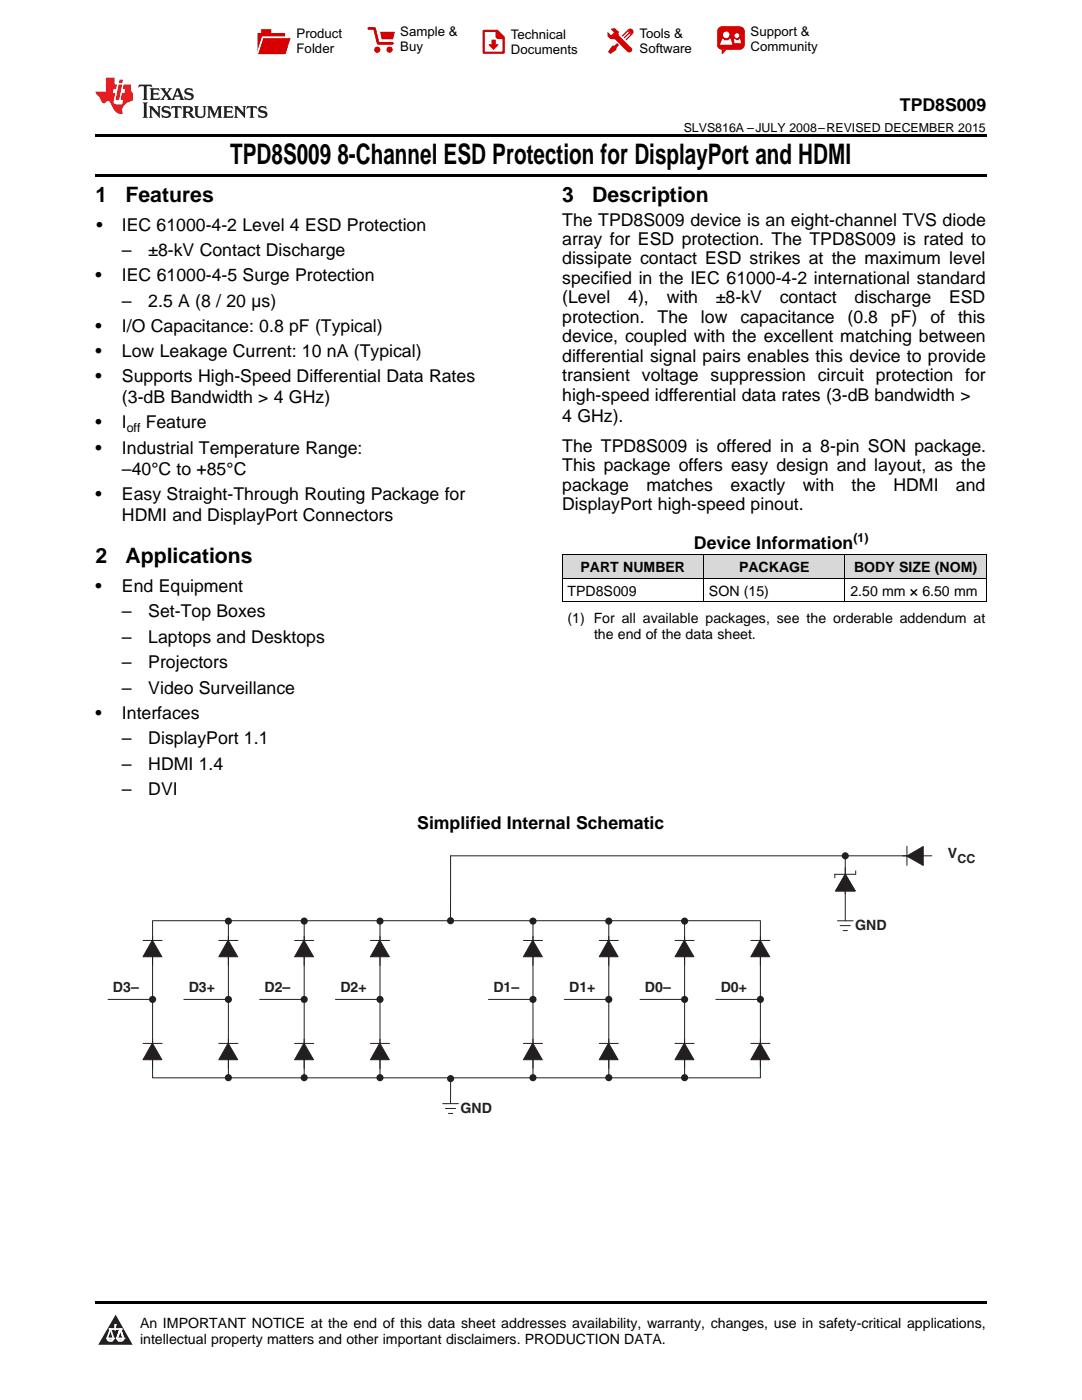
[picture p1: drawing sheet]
<svg xmlns="http://www.w3.org/2000/svg" width="216mm" height="279mm" viewBox="0 0 216 279" stroke-linecap="round" stroke-linejoin="round" font-family="sans-serif">
<g fill="#d8d8d8">
<path d="M112.2 110.8h28.2v4.7h-28.2z"/>
<path d="M140.4 110.8h28.2v4.7h-28.2z"/>
<path d="M168.6 110.8h28.2v4.7h-28.2z"/>
</g>
<path d="M23.1 262.4l3.4 6h-6.9z" fill="#231f20"/>
<path d="M21.4 267.1h1.2l-.3 .5h-.3a.55 .55 0 0 1-.6-.5z" fill-rule="evenodd" fill="#fff"/>
<path d="M21.4 267.1h1.2l-.3 .5h-.3a.55 .55 0 0 1-.6-.5z" fill="none" stroke="#231f20" stroke-width=".34"/>
<path d="M21.4 267.1l1.2 .1-.3 .4h-.5z" fill="none" stroke="#fff" stroke-width=".34"/>
<path d="M23 265.3h.1" fill="none" stroke="#fff" stroke-width=".34"/>
<path d="M23 264.4v.9z" fill="#fff"/>
<path d="M23 264.4v.9z" fill="none" stroke="#fff" stroke-width=".34"/>
<circle cx="23" cy="264.4" r=".17" fill="#fff"/>
<path d="M21.9 265.2h.1" fill="none" stroke="#fff" stroke-width=".34"/>
<path d="M21.9 265.2h2.3z" fill="#fff"/>
<path d="M21.9 265.2h2.3z" fill="none" stroke="#fff" stroke-width=".34"/>
<circle cx="24.2" cy="265.2" r=".17" fill="#fff"/>
<path d="M23.3 267.1h.1" fill="none" stroke="#fff" stroke-width=".34"/>
<path d="M24 265.2l-.7 1.9z" fill="#fff"/>
<path d="M24 265.2l-.7 1.9z" fill="none" stroke="#fff" stroke-width=".34"/>
<path d="M24 265.2l.7 1.9z" fill="#fff"/>
<path d="M24 265.2l.7 1.9z" fill="none" stroke="#fff" stroke-width=".34"/>
<path d="M24.6 267.1h.1" fill="none" stroke="#fff" stroke-width=".34"/>
<circle cx="21.4" cy="267.1" r=".17" fill="#fff"/>
<path d="M22.1 265.2l-.7 1.9z" fill="#fff"/>
<path d="M22.1 265.2l-.7 1.9z" fill="none" stroke="#fff" stroke-width=".34"/>
<path d="M22.1 265.2l.5 1.9z" fill="#fff"/>
<path d="M22.1 265.2l.5 1.9z" fill="none" stroke="#fff" stroke-width=".34"/>
<circle cx="22.6" cy="267.1" r=".17" fill="#fff"/>
<path d="M23.4 267.1h1.3a.65 .65 0 0 1-.7 .5 .65 .65 0 0 1-.6-.5z" fill-rule="evenodd" fill="#fff"/>
<path d="M23.4 267.1h1.3a.65 .65 0 0 1-.7 .5 .65 .65 0 0 1-.6-.5z" fill="none" stroke="#231f20" stroke-width=".34"/>
<path d="M23.4 267.1h1.3l-.4 .5h-.6z" fill="none" stroke="#fff" stroke-width=".34"/>
<path d="M23.3 267.1h.1" fill="none" stroke="#fff" stroke-width=".34"/>
<circle cx="24.7" cy="267.1" r=".17" fill="#fff"/>
<path d="M19 259.7h177.8v.5h-177.8z" fill="#000"/>
<path d="M168.7 170.8v13" fill="none" stroke="#231f20" stroke-width=".2"/>
<circle cx="168.7" cy="170.8" r=".71" fill="#231f20"/>
<path d="M89.9 170.8h93.1M168.7 174.5l1.9 3.3h-3.8zM170.7 173.8v.7h-4.1v.7M30.4 183.7h121.3M30.4 215.1h121.3" fill="none" stroke="#231f20" stroke-width=".2"/>
<path d="M168.7 174.5l1.9 3.3h-3.8z" fill="#231f20"/>
<path d="M168.7 174.5l1.9 3.3h-3.8zM168.7 173.2v5.2M21.6 199.5h8.8M30.4 183.8v31.3" fill="none" stroke="#231f20" stroke-width=".2"/>
<g fill="#231f20">
<path d="M30.4 187.6l1.9 3.3h-3.8z"/>
<circle cx="30.4" cy="199.5" r=".71"/>
</g>
<path d="M28.5 187.7h3.8M30.4 187.6l1.9 3.3h-3.8zM30.4 186.8v5.9" fill="none" stroke="#231f20" stroke-width=".2"/>
<path d="M30.4 208.2l1.9 3.3h-3.8z" fill="#231f20"/>
<path d="M45.6 183.8v31.3M28.5 208.2h3.8M30.4 208.2l1.9 3.3h-3.8zM30.4 207.4v5.8" fill="none" stroke="#231f20" stroke-width=".2"/>
<g fill="#231f20">
<circle cx="45.6" cy="215.1" r=".71"/>
<circle cx="45.6" cy="183.8" r=".71"/>
</g>
<path d="M36.7 199.5h8.9" fill="none" stroke="#231f20" stroke-width=".2"/>
<g fill="#231f20">
<path d="M45.5 187.6l1.9 3.3h-3.7z"/>
<circle cx="45.6" cy="199.5" r=".71"/>
</g>
<path d="M43.7 187.7h3.8M45.5 187.6l1.9 3.3h-3.7zM45.6 186.8v5.9" fill="none" stroke="#231f20" stroke-width=".2"/>
<path d="M45.5 208.2l1.9 3.3h-3.7z" fill="#231f20"/>
<path d="M60.7 183.8v31.3M43.7 208.2h3.8M45.5 208.2l1.9 3.3h-3.7zM45.6 207.4v5.8" fill="none" stroke="#231f20" stroke-width=".2"/>
<g fill="#231f20">
<circle cx="60.7" cy="215.1" r=".71"/>
<circle cx="60.7" cy="183.8" r=".71"/>
</g>
<path d="M51.8 199.5h8.9" fill="none" stroke="#231f20" stroke-width=".2"/>
<g fill="#231f20">
<path d="M60.6 187.6l2 3.3h-3.8z"/>
<circle cx="60.7" cy="199.5" r=".71"/>
</g>
<path d="M58.8 187.7h3.8M60.6 187.6l2 3.3h-3.8zM60.7 186.8v5.9" fill="none" stroke="#231f20" stroke-width=".2"/>
<path d="M60.6 208.2l2 3.3h-3.8z" fill="#231f20"/>
<path d="M75.8 183.8v31.3M58.8 208.2h3.8M60.6 208.2l2 3.3h-3.8zM60.7 207.4v5.8" fill="none" stroke="#231f20" stroke-width=".2"/>
<g fill="#231f20">
<circle cx="75.8" cy="215.1" r=".71"/>
<circle cx="75.8" cy="183.8" r=".71"/>
</g>
<path d="M66.9 199.5h8.9" fill="none" stroke="#231f20" stroke-width=".2"/>
<g fill="#231f20">
<path d="M75.8 187.6l1.9 3.3h-3.8z"/>
<circle cx="75.8" cy="199.5" r=".71"/>
</g>
<path d="M73.9 187.7h3.8M75.8 187.6l1.9 3.3h-3.8zM75.8 186.8v5.9" fill="none" stroke="#231f20" stroke-width=".2"/>
<path d="M75.8 208.2l1.9 3.3h-3.8z" fill="#231f20"/>
<path d="M106.3 183.8v31.3M73.9 208.2h3.8M75.8 208.2l1.9 3.3h-3.8zM75.8 207.4v5.8" fill="none" stroke="#231f20" stroke-width=".2"/>
<g fill="#231f20">
<circle cx="106.3" cy="215.1" r=".71"/>
<circle cx="106.3" cy="183.8" r=".71"/>
</g>
<path d="M97.5 199.5h8.8" fill="none" stroke="#231f20" stroke-width=".2"/>
<g fill="#231f20">
<path d="M106.3 187.6l1.9 3.3h-3.8z"/>
<circle cx="106.3" cy="199.5" r=".71"/>
</g>
<path d="M104.4 187.7h3.9M106.3 187.6l1.9 3.3h-3.8zM106.3 186.8v5.9" fill="none" stroke="#231f20" stroke-width=".2"/>
<path d="M106.3 208.2l1.9 3.3h-3.8z" fill="#231f20"/>
<path d="M121.5 183.8v31.3M104.4 208.2h3.9M106.3 208.2l1.9 3.3h-3.8zM106.3 207.4v5.8" fill="none" stroke="#231f20" stroke-width=".2"/>
<g fill="#231f20">
<circle cx="121.5" cy="215.1" r=".71"/>
<circle cx="121.5" cy="183.8" r=".71"/>
</g>
<path d="M112.6 199.5h8.9" fill="none" stroke="#231f20" stroke-width=".2"/>
<g fill="#231f20">
<path d="M121.4 187.6l1.9 3.3h-3.7z"/>
<circle cx="121.5" cy="199.5" r=".71"/>
</g>
<path d="M119.6 187.7h3.8M121.4 187.6l1.9 3.3h-3.7zM121.5 186.8v5.9" fill="none" stroke="#231f20" stroke-width=".2"/>
<path d="M121.4 208.2l1.9 3.3h-3.7z" fill="#231f20"/>
<path d="M136.6 183.8v31.3M119.6 208.2h3.8M121.4 208.2l1.9 3.3h-3.7zM121.5 207.4v5.8" fill="none" stroke="#231f20" stroke-width=".2"/>
<g fill="#231f20">
<circle cx="136.6" cy="215.1" r=".71"/>
<circle cx="136.6" cy="183.8" r=".71"/>
</g>
<path d="M127.7 199.5h8.9" fill="none" stroke="#231f20" stroke-width=".2"/>
<g fill="#231f20">
<path d="M136.6 187.6l1.9 3.3h-3.8z"/>
<circle cx="136.6" cy="199.5" r=".71"/>
</g>
<path d="M134.7 187.7h3.8M136.6 187.6l1.9 3.3h-3.8zM136.6 186.8v5.9" fill="none" stroke="#231f20" stroke-width=".2"/>
<path d="M136.6 208.2l1.9 3.3h-3.8z" fill="#231f20"/>
<path d="M142.8 199.5h8.9M151.7 183.8v31.3M134.7 208.2h3.8M136.6 208.2l1.9 3.3h-3.8zM136.6 207.4v5.8" fill="none" stroke="#231f20" stroke-width=".2"/>
<g fill="#231f20">
<path d="M151.7 187.6l1.9 3.3h-3.8z"/>
<circle cx="151.7" cy="199.5" r=".71"/>
</g>
<path d="M149.8 187.7h3.8M151.7 187.6l1.9 3.3h-3.8zM151.7 186.8v5.9" fill="none" stroke="#231f20" stroke-width=".2"/>
<path d="M151.7 208.2l1.9 3.3h-3.8z" fill="#231f20"/>
<path d="M149.8 208.2h3.8M151.7 208.2l1.9 3.3h-3.8zM151.7 207.4v5.8" fill="none" stroke="#231f20" stroke-width=".2"/>
<path d="M180.9 170.8l3.3-1.9v3.8z" fill="#231f20"/>
<path d="M180.1 170.8h5.8M180.9 170.8l3.3-1.9v3.8zM181 168.9v3.8M167.1 183.8h3.1M167.6 184.7h2.1M168.2 185.7h.9M89.9 215.3v4.9M88.3 220.3h3.2M88.9 221.2h2M89.5 222.2h.8" fill="none" stroke="#231f20" stroke-width=".2"/>
<circle cx="89.9" cy="215.3" r=".71" fill="#231f20"/>
<path d="M89.9 170.8v12.9" fill="none" stroke="#231f20" stroke-width=".2"/>
<circle cx="89.9" cy="183.7" r=".71" fill="#231f20"/>
<path d="M112.2 115.4h84.6M112.2 110.8h84.6M112.2 110.8v9.3M140.4 110.8v9.3M168.6 110.8v9.3M196.8 110.8v9.3M112.2 120.1h84.6" fill="none" stroke="#000" stroke-width=".2"/>
<path d="M19 34.8h177.8v.5h-177.8zM19 26.8h177.8v.6h-177.8z" fill="#000"/>
<path d="M27.7 16.9l-.1 .6 .6-.3h.5v.2v2.2l-.2 .4h1l-.2-.4v-2.2v-.2h.5l.6 .3-.2-.6zM29.9 17.6l.2 .4v1.6l-.2 .4h1.9l.1-.6a1.09 1.09 0 0 1-1.3 .1v-.6h.6l.4 .2v-.7l-.2 .2h-.8v-.6l.2-.1a1.01 1.01 0 0 1 1 .3l-.1-.6zM32 17.6l.9 1.2-1 1.2h.9l-.2-.3 .5-.7 .5 .7-.3 .3h1.7l-.2-.3 .1-.4h1l.1 .4-.2 .3h1l-.3-.4-.7-2h-.5l-1 2.2-.8-1.1 .9-1.1h-.9l.2 .2-.4 .7-.4-.7 .2-.2zM35.4 18l.4 1h-.8zM37 17.7a.66 .66 0 0 0-.2 .8 .66 .66 0 0 0 .6 .4l.7 .2 .1 .2a.8 .8 0 0 1-.7 .4 .8 .8 0 0 1-.7-.5l.1 .8 .2-.2a.94 .94 0 0 0 1.1 .1 .94 .94 0 0 0 .4-.9 1.48 1.48 0 0 0-1.3-.6v-.4a1.1 1.1 0 0 1 1.2 .2l-.2-.6-.2 .1-.5-.1zM28.5 20.4l.2 .4v2.3l-.2 .4h1l-.2-.4v-2.3l.2-.4zM29.7 21.2l.2 .4v1.5l-.2 .4h.8l-.3-.4 .1-1.3 1.6 1.8v-2l.2-.4h-.7l.2 .2v1.1l-1.2-1.3zM32.5 21.3a.66 .66 0 0 0-.2 .8 .66 .66 0 0 0 .6 .4l.6 .2 .2 .2a.8 .8 0 0 1-.8 .4 .8 .8 0 0 1-.7-.5l.2 .7 .2-.1a.94 .94 0 0 0 1 .1 .94 .94 0 0 0 .5-1 1.47 1.47 0 0 0-1.3-.6l-.1-.3a1.1 1.1 0 0 1 1.3 .2l-.2-.6-.2 .1-.5-.2zM34.3 21.2l-.2 .6a.64 .64 0 0 1 .8-.3v1.6l-.2 .4h1l-.3-.4 .1-1.6a.66 .66 0 0 1 .8 .3l-.2-.6zM36.3 21.2l.3 .4v1.5l-.3 .4h1l-.2-.2v-.7h.5l.1 .1a.8 .8 0 0 0 1.2 .7l-1-1a.62 .62 0 0 0 .6-.5 .62 .62 0 0 0-.6-.7zM37.1 21.5h.1a.48 .48 0 0 1 .6 0 .48 .48 0 0 1 .1 .6l-.2 .1-.6 .1zM38.7 21.2l.2 .2a2.29 2.29 0 0 0 .4 2 1.05 1.05 0 0 0 1.7-.7v-1.3l.2-.2h-.8l.2 .4v1.1a.61 .61 0 0 1-.6 .6 .61 .61 0 0 1-.6-.6v-1.1l.3-.4zM41.3 21.2l.3 .4v1.5l-.3 .4h.8l-.2-.4v-1.4l.8 1.9 .9-1.9v1.4l-.2 .4h.9l-.2-.4v-1.5l.2-.4h-.8l-.7 1.5-.6-1.5zM44.5 21.2l.2 .4v1.5l-.2 .4h1.9l.2-.6a1.1 1.1 0 0 1-1.4 .2v-.7h.6l.4 .2v-.6l-.2 .1-.8 .1v-.6l.2-.1a1.02 1.02 0 0 1 1.1 .2l-.2-.5zM46.7 21.2l.2 .4v1.5l-.2 .4h.8l-.3-.4 .1-1.3 1.6 1.8v-2l.2-.4h-.7l.2 .2v1.1l-1.2-1.3zM49.3 21.2l-.1 .6a.64 .64 0 0 1 .8-.3v1.6l-.3 .4h1l-.2-.4v-1.6a.66 .66 0 0 1 .8 .3l-.1-.6zM51.7 21.3a.66 .66 0 0 0-.2 .7 .66 .66 0 0 0 .7 .5l.6 .2 .1 .2a.8 .8 0 0 1-.7 .4 .8 .8 0 0 1-.7-.5l.1 .7 .2-.1a.94 .94 0 0 0 1.1 .1 .94 .94 0 0 0 .4-1 1.48 1.48 0 0 0-1.2-.6l-.1-.3a1.1 1.1 0 0 1 1.2 .2l-.2-.6-.1 .1-.6-.2z" fill="#231f20"/>
<path d="M21.1 15.5v2.8h-2v.4l.9 .9a.96 .96 0 0 0 1 1 .59 .59 0 0 1 .5-.4 .59 .59 0 0 1 .5 .3l.4 .8a1.61 1.61 0 0 0 2.1 1.3 1.63 1.63 0 0 1 1.1-2.2l.9-.3v-1.5a1.6 1.6 0 0 1-.4-1.7h-1.4l-.2 .9h.5l-.2 .8h-.5l-.2 1v.3h.5l-.2 .9h-.7a.74 .74 0 0 1-1-.6l.3-1.6h-.5l.2-.8h.5l.1-.9h-.4v-1.4zM23.7 16.9l-.7 3h.8l.6-3zM23.8 15.9l-.1 .7h.7l.2-.7z" fill="#ee1d23"/>
<g fill="#d60000">
<path d="M52.1 5.8h2v.8h2.8v4.2h-5.5v-4.2h.7z" fill-rule="evenodd"/>
<path d="M52.4 7.5h5.6l-1 3.3h-5.6z" fill-rule="evenodd"/>
</g>
<path d="M52.4 7.4h5.7l-.1 .1h-5.5l-1.1 3.3z" fill-rule="evenodd" fill="#fff"/>
<path d="M52.4 7.4h5.7l-.1 .1h-5.5l-1.1 3.3z" fill="none" stroke="#fff" stroke-width=".2"/>
<path d="M73.6 5.7h1.1l.7 2.9h2.9" fill="none" stroke="#d60000" stroke-width=".55"/>
<g fill="#d60000">
<path d="M75.8 6.3h3l-.4 1.6h-2.2z" fill-rule="evenodd"/>
<circle cx="75.3" cy="9.9" r=".62"/>
<circle cx="77.7" cy="9.9" r=".62"/>
</g>
<path d="M96.5 6.2h2.7l1.3 1.2v3.1h-4z" fill="none" stroke="#d60000" stroke-width=".44"/>
<g fill="#d60000">
<path d="M98.1 7.9h.8v1h.5l-.9 1.1-1-1v-.1h.6z" fill-rule="evenodd"/>
<path d="M98.9 6.2h.3l1.3 1.2v.4h-1.3l-.3-.4z" fill-rule="evenodd"/>
<path d="M121.9 5.7h.8l.7 .6 .1 .7 2.5 2.5-.8 .8-2.3-2.3-1.1-.2-.6-.6v-.8l.7 .6 .5-.4v-.2l-.5-.5z" fill-rule="evenodd"/>
<path d="M122.2 9.1h.4l.5-.5 .4 .4-.5 .5v.4l-1.2 .9-.5-.5z" fill-rule="evenodd"/>
<path d="M125.3 5.9a.67 .67 0 0 1 .9 0 .67 .67 0 0 1 0 .9z" fill-rule="evenodd"/>
<path d="M125.3 5.9l.9 .9-1.2 1.2h-.2v-.2l1-.9v-.2h-.2l-.9 1h-.2v-.2l.9-1 .1-.2h-.3l-.9 1h-.2v-.2z" fill-rule="evenodd"/>
<circle cx="125.6" cy="9.9" r=".54"/>
</g>
<path d="M123.3 6.3v.7" fill="none" stroke="#d60000" stroke-width=".2"/>
<g fill="#d60000">
<path d="M143.4 5.5l.6-.2h3.6a.95 .95 0 0 1 1 .9v2.8a.95 .95 0 0 1-1 .9h-3.6a.95 .95 0 0 1-.9-.9v-2.8z" fill-rule="evenodd"/>
<path d="M144 9.9h.9l-.7 .9h-.2z" fill-rule="evenodd"/>
</g>
<g fill="#fff">
<path d="M146.6 8.6h1.3z"/>
<path d="M144.1 7.8h.3l.1 .2h.8l.2-.2h.3l.4 1.1h-2.5z" fill-rule="evenodd"/>
<path d="M146.4 7.8h.3l.1 .2h.5l.2-.2h.2l.2 .8h-1.3z" fill-rule="evenodd"/>
<circle cx="144.9" cy="6.9" r=".65"/>
<circle cx="147" cy="7.1" r=".48"/>
</g>
<g font-size="5.6">
<text x="45.9" y="32.8">TPD8S009</text>
<text x="67.3" y="32.8">8-Channel ESD Protection for DisplayPort and HDMI</text>
</g>
<g font-size="4.2">
<text x="19" y="40.4">1</text>
<text x="25" y="40.4">Features</text>
<text x="112.2" y="40.4">3</text>
<text x="118.2" y="40.4">Description</text>
<text x="19" y="112.4">2</text>
<text x="25" y="112.4">Applications</text>
</g>
<g font-size="3.5">
<text x="179.6" y="22.2">TPD8S009</text>
<text x="19.2" y="46.1">•</text>
<text x="24.3" y="46.1">IEC 61000-4-2 Level 4 ESD Protection</text>
<text x="112.2" y="45">The TPD8S009 device is an eight-channel TVS diode</text>
<text x="24.3" y="51.2">–</text>
<text x="29.6" y="51.2">±8-kV Contact Discharge</text>
<text x="112.2" y="48.9">array for ESD protection. The TPD8S009 is rated to</text>
<text x="112.2" y="52.8">dissipate contact ESD strikes at the maximum level</text>
<text x="19" y="56.2">•</text>
<text x="24.3" y="56.2">IEC 61000-4-5 Surge Protection</text>
<text x="112.2" y="56.7">specified in the IEC 61000-4-2 international standard</text>
<text x="24.3" y="61.2">–</text>
<text x="29.6" y="61.2">2.5 A (8 / 20 µs)</text>
<text x="112.2" y="60.5">(Level</text>
<text x="112.2" y="64.4">protection.</text>
<text x="125.4" y="60.5">4),</text>
<text x="131.2" y="64.4">The</text>
<text x="133" y="60.5">with</text>
<text x="139.9" y="64.4">low</text>
<text x="142.8" y="60.5">±8-kV</text>
<text x="147.7" y="64.4">capacitance</text>
<text x="155.6" y="60.5">contact</text>
<text x="169.1" y="64.4">(0.8</text>
<text x="170.5" y="60.5">discharge</text>
<text x="177.8" y="64.4">pF)</text>
<text x="185.6" y="64.4">of</text>
<text x="189.4" y="60.5">ESD</text>
<text x="191.2" y="64.4">this</text>
<text x="19" y="66.3">•</text>
<text x="19" y="71.3">•</text>
<text x="24.3" y="66.3">I/O Capacitance: 0.8 pF (Typical)</text>
<text x="24.3" y="71.3">Low Leakage Current: 10 nA (Typical)</text>
<text x="112.2" y="68.3">device, coupled with the excellent matching between</text>
<text x="19" y="76.3">•</text>
<text x="24.3" y="76.3">Supports High-Speed Differential Data Rates</text>
<text x="112.2" y="72.2">differential signal pairs enables this device to provide</text>
<text x="112.2" y="76.1">transient voltage suppression circuit protection for</text>
<text x="24.3" y="80.5">(3-dB Bandwidth &gt; 4 GHz)</text>
<text x="112.2" y="79.9">high-speed idfferential data rates (3-dB bandwidth &gt;</text>
<text x="19" y="85.5">•</text>
<text x="24.3" y="85.5">I</text>
<text x="29.1" y="85.5">Feature</text>
<text x="112.2" y="84.2">4 GHz).</text>
<text x="19" y="90.5">•</text>
<text x="24.3" y="90.5">Industrial Temperature Range:</text>
<text x="24.3" y="94.8">–40°C to +85°C</text>
<text x="112.2" y="90.2">The TPD8S009 is offered in a 8-pin SON package.</text>
<text x="112.2" y="94.1">This package offers easy design and layout, as the</text>
<text x="19" y="99.8">•</text>
<text x="24.3" y="99.8">Easy Straight-Through Routing Package for</text>
<text x="112.2" y="97.9">package</text>
<text x="112.2" y="101.8">DisplayPort high-speed pinout.</text>
<text x="129" y="97.9">matches</text>
<text x="145.8" y="97.9">exactly</text>
<text x="160.2" y="97.9">with</text>
<text x="169.9" y="97.9">the</text>
<text x="178.3" y="97.9">HDMI</text>
<text x="190.7" y="97.9">and</text>
<text x="24.3" y="104">HDMI and DisplayPort Connectors</text>
<text x="138.5" y="109.5">Device Information</text>
<text x="19" y="118.1">•</text>
<text x="24.3" y="118.1">End Equipment</text>
<text x="24.3" y="123.2">–</text>
<text x="29.6" y="123.2">Set-Top Boxes</text>
<text x="24.3" y="128.3">–</text>
<text x="29.6" y="128.3">Laptops and Desktops</text>
<text x="24.3" y="133.4">–</text>
<text x="29.6" y="133.4">Projectors</text>
<text x="19" y="143.5">•</text>
<text x="24.3" y="138.5">–</text>
<text x="24.3" y="143.5">Interfaces</text>
<text x="29.6" y="138.5">Video Surveillance</text>
<text x="24.3" y="148.6">–</text>
<text x="29.6" y="148.6">DisplayPort 1.1</text>
<text x="24.3" y="153.6">–</text>
<text x="29.6" y="153.6">HDMI 1.4</text>
<text x="24.3" y="158.7">–</text>
<text x="29.6" y="158.7">DVI</text>
<text x="83.3" y="165.4">Simplified Internal Schematic</text>
</g>
<g font-size="2.8">
<text x="113.2" y="118.9">TPD8S009</text>
<text x="115.8" y="114.2">PART NUMBER</text>
<text x="141.5" y="118.9">SON (15)</text>
<text x="147.5" y="114.2">PACKAGE</text>
<text x="169.7" y="118.9">2.50 mm × 6.50 mm</text>
<text x="170.4" y="114.2">BODY SIZE (NOM)</text>
<text x="113.2" y="124.4">(1) For all available packages, see the orderable addendum at</text>
<text x="118.5" y="127.5">the end of the data sheet.</text>
<text x="27.9" y="265">An IMPORTANT NOTICE at the end of this data sheet addresses availability, warranty, changes, use in safety-critical applications,</text>
<text x="27.9" y="268.2">intellectual property matters and other important disclaimers. PRODUCTION DATA.</text>
</g>
<g font-size="2.8" fill="#231f20">
<text x="189.2" y="171.3">V</text>
<text x="170.7" y="185.7">GND</text>
<text x="22.5" y="198">D3–</text>
<text x="37.7" y="198">D3+</text>
<text x="52.8" y="198">D2–</text>
<text x="67.9" y="198">D2+</text>
<text x="98.4" y="198">D1–</text>
<text x="113.6" y="198">D1+</text>
<text x="128.7" y="198">D0–</text>
<text x="143.8" y="198">D0+</text>
<text x="91.9" y="222.2">GND</text>
</g>
<g font-size="2.6">
<text x="59.2" y="7.6">Product</text>
<text x="59.2" y="10.6">Folder</text>
<text x="79.9" y="7.3">Sample &amp;</text>
<text x="79.9" y="10.2">Buy</text>
<text x="101.9" y="7.8">Technical</text>
<text x="101.9" y="10.8">Documents</text>
<text x="127.6" y="7.6">Tools &amp;</text>
<text x="127.6" y="10.6">Software</text>
<text x="149.8" y="7.2">Support &amp;</text>
<text x="149.8" y="10.2">Community</text>
</g>
<g font-size="2.5">
<text x="136.4" y="26.3">SLVS816A –JULY 2008–REVISED DECEMBER 2015</text>
<text x="25.3" y="86.2">off</text>
<text x="170.3" y="108.1">(1)</text>
</g>
<text font-size="2.5" fill="#231f20" x="191" y="172.3">CC</text>
</svg>
